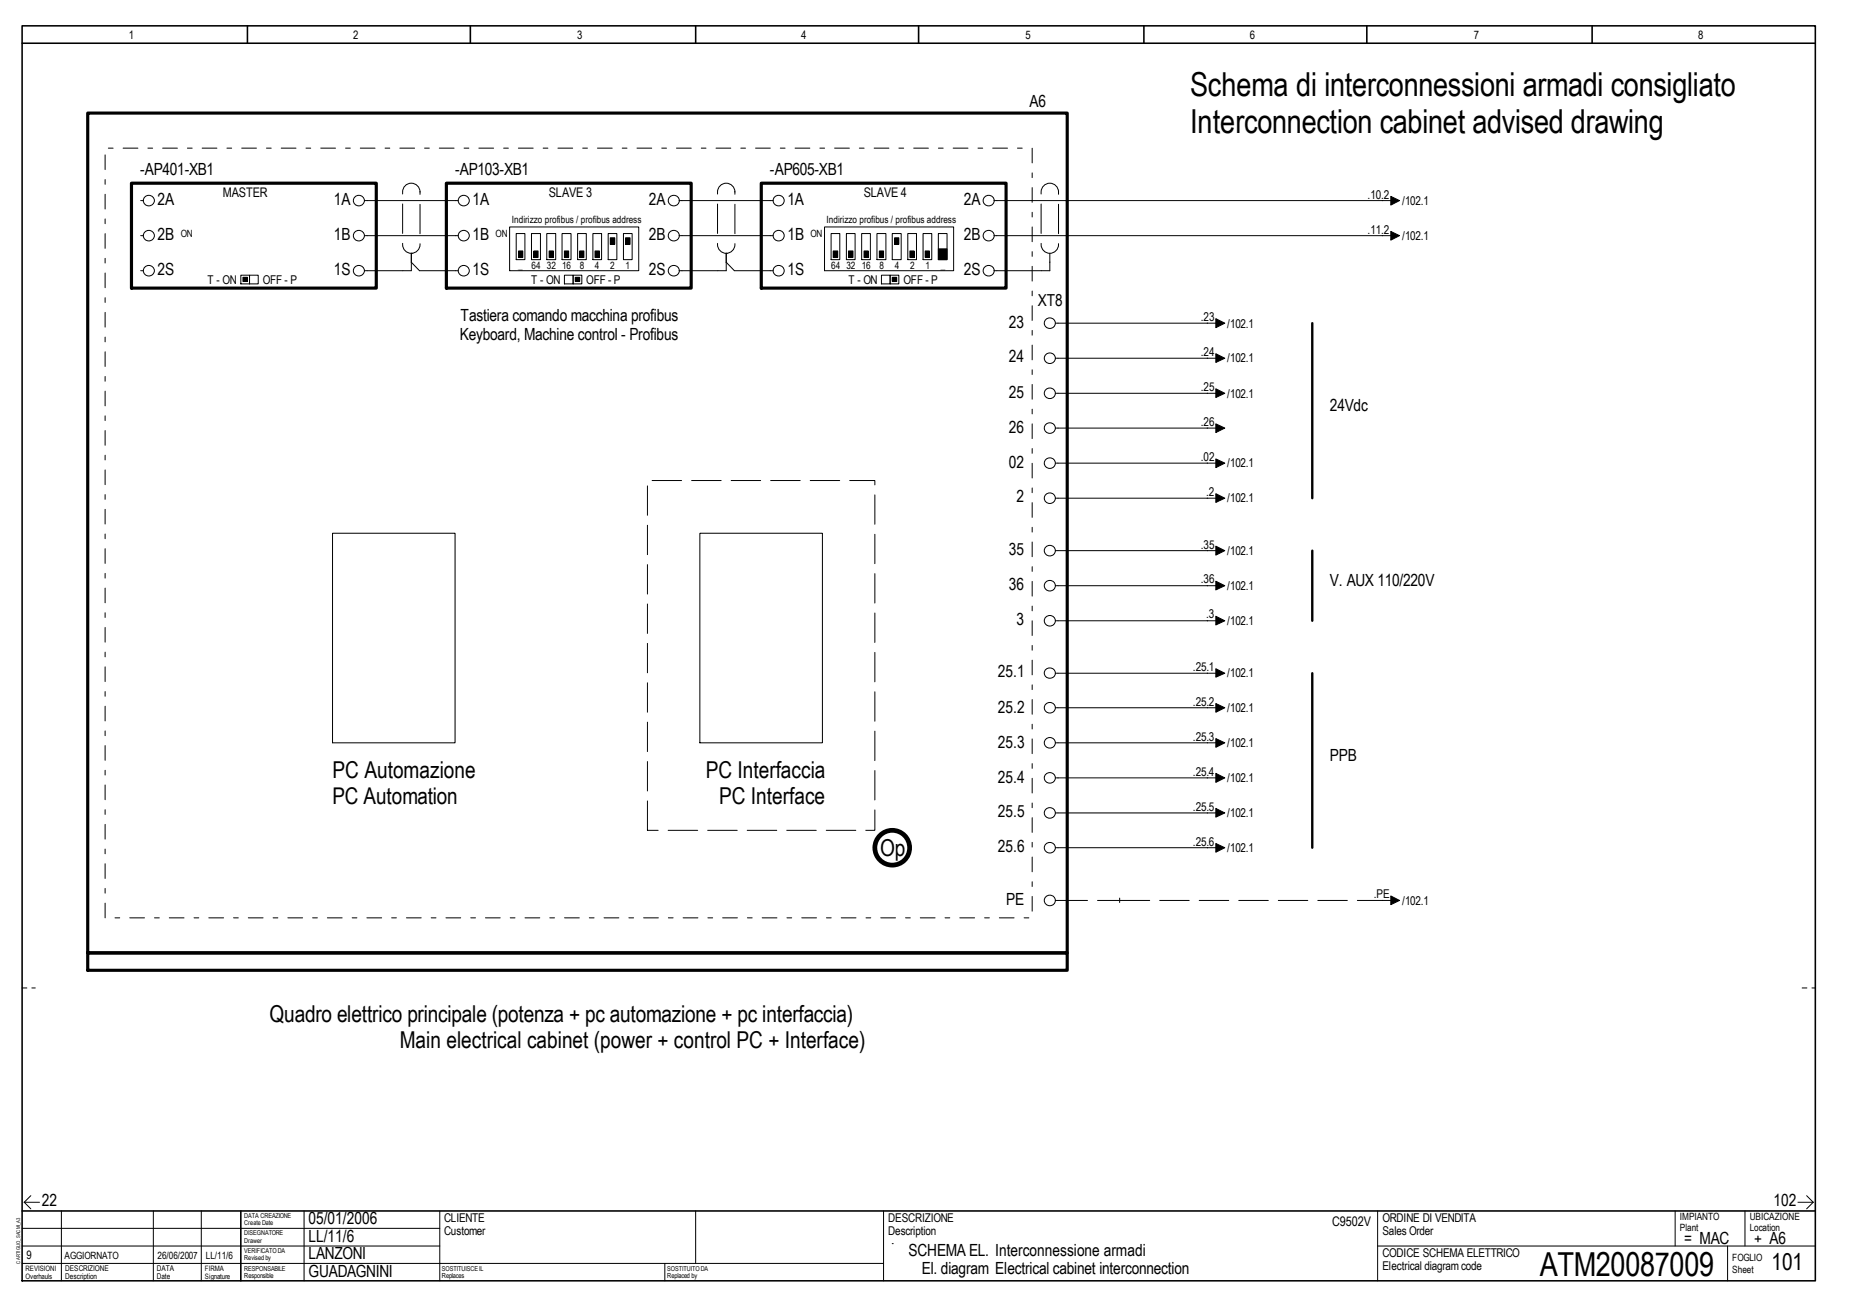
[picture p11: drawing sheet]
<svg xmlns="http://www.w3.org/2000/svg" width="297mm" height="210mm" viewBox="0 0 297 210" stroke-linecap="round" stroke-linejoin="round" font-family="sans-serif">
<path d="M3.6 4.1h288v201.6h-288zM3.6 6.9h288M39.7 4.1v2.8M75.6 4.1v2.8M111.8 4.1v2.8M147.6 4.1v2.8M183.8 4.1v2.8M219.6 4.1v2.8M255.8 4.1v2.8M3.6 194.5h288M38.7 194.5v11.2" fill="none" stroke="#000" stroke-width=".25"/>
<g fill="none" stroke="#000" stroke-width=".16">
<path d="M3.6 197.3h67.1M3.9 193.1l1 1M3.9 193.1h2.4M4.9 192l-1 1.1M9.9 194.5v11.2M24.6 194.5v11.2M32.3 194.5v11.2M48.8 194.5v11.2M70.7 194.5v11.2M111.8 194.5v8.4M288.8 193.1h2.5M290.2 192l1.1 1.1"/>
<path d="M291.3 193.1l-1.1 1M3.6 200.1h67.1M3.6 202.9h138.3M106.8 202.9v2.8"/>
</g>
<path d="M3.6 158.7h2.1M289.5 158.7h2.1" fill="none" stroke="#000" stroke-width=".16" stroke-dasharray=".8 .8"/>
<path d="M114.2 195.2h26v7h-26z" fill-rule="evenodd" fill="#fff"/>
<g fill="none" stroke="#000" stroke-width=".16">
<path d="M22.6 37.8h.4M22.6 32.2h.4M58.5 37.8h15.1M58.5 32.2h15.1M81.9 36.4h20.7v7.1h-20.7zM82.9 37.5h1.4v4.2h-1.4zM85.4 37.5h1.4v4.2h-1.4zM87.8 37.5h1.5v4.2h-1.5zM90.3 37.5h1.4v4.2h-1.4zM92.8 37.5h1.4v4.2h-1.4zM95.2 37.5h1.4v4.2h-1.4zM97.7 37.5h1.4v4.2h-1.4z"/>
<path d="M98 38.2h.8v1h-.8zM100.2 37.5h1.4v4.2h-1.4zM100.5 38.2h.7v1h-.7zM109.1 37.8h15.1M109.1 32.2h15.1M132.5 36.4h20.7v7.1h-20.7zM133.5 37.5h1.4v4.2h-1.4zM136 37.5h1.4v4.2h-1.4zM138.4 37.5h1.4v4.2h-1.4zM140.9 37.5h1.4v4.2h-1.4zM143.3 37.5h1.5v4.2h-1.5zM143.7 38.2h.7v1h-.7z"/>
<path d="M145.8 37.5h1.4v4.2h-1.4zM148.3 37.5h1.4v4.2h-1.4zM150.7 40h1.4v1.7h-1.4zM150.7 37.5h1.4v4.2h-1.4zM159.7 37.8h64.5M159.7 32.2h64.5M223.4 31.5l1.4 .7-1.4 .7zM223.4 37.2l1.4 .6-1.4 .8zM22.6 43.5h.4M38.7 44.2h1.4v1.4h-1.4zM39 44.5h.7v.7h-.7zM40.1 44.2h1.4v1.4h-1.4z"/>
<path d="M66.1 40.7v2.8h-7.6M66.1 42.1l1.3 1.4h6.2M83.3 40.3h.7v1.1h-.7zM85.8 40.3h.6v1.1h-.6zM88.2 40.3h.7v1.1h-.7zM90.7 40.3h.7v1.1h-.7zM90.7 44.2h1.4v1.4h-1.4zM92.1 44.2h1.4v1.4h-1.4zM92.4 44.5h.7v.7h-.7zM93.1 40.3h.7v1.1h-.7zM95.6 40.3h.7v1.1h-.7zM116.7 40.7v2.8h-7.6"/>
<path d="M116.7 42.1l1.3 1.4h6.2M133.9 40.3h.7v1.1h-.7zM136.3 40.3h.7v1.1h-.7zM138.8 40.3h.7v1.1h-.7zM141.3 40.3h.6v1.1h-.6zM141.6 44.2h1.4v1.4h-1.4zM143 44.2h1.4v1.4h-1.4zM143.3 44.5h.8v.7h-.8zM146.2 40.3h.7v1.1h-.7zM148.6 40.3h.7v1.1h-.7zM168.7 42.1v1.4h-9M169.5 51.9h26.5"/>
<path d="M169.5 57.5h26.5M195.3 51.2l1.5 .7-1.5 .7zM195.3 56.8l1.5 .7-1.5 .7zM169.5 68.7h26.5M169.5 63.2h26.5M169.5 74.4h26.5M195.3 62.4l1.5 .8-1.5 .6zM195.3 68.1l1.5 .6-1.5 .8zM195.3 73.7l1.5 .7-1.5 .7zM195.3 79.3l1.5 .7-1.5 .7zM53.4 85.6h19.7v33.7h-19.7zM112.4 85.6h19.7v33.7h-19.7z"/>
<path d="M169.5 80h26.5M169.5 88.4h26.5M169.5 94.1h26.5M169.5 99.7h26.5M195.3 87.7l1.5 .7-1.5 .8zM195.3 93.3l1.5 .8-1.5 .6zM195.3 99l1.5 .7-1.5 .7zM169.5 108.1h26.5M169.5 113.7h26.5M169.5 119.3h26.5M195.3 107.4l1.5 .7-1.5 .7zM195.3 113l1.5 .7-1.5 .7z"/>
<path d="M195.3 118.6l1.5 .7-1.5 .7zM169.5 124.9h26.5M169.5 130.6h26.5M169.5 136.1h26.5M195.3 124.2l1.5 .7-1.5 .7zM195.3 129.8l1.5 .8-1.5 .6zM195.3 135.5l1.5 .6-1.5 .8zM169.5 144.6h.5M179.9 144.2v.7M222 144.6h2.2M223.4 143.9l1.4 .7-1.4 .7zM141.9 194.5v11.2"/>
<path d="M143.3 199.7h.1M221.3 194.5v11.2M269.1 194.5v5.6M280.3 194.5v5.6M221.3 200.1h70.3M277.5 200.1v5.6"/>
<circle cx="23.9" cy="32.2" r=".87"/>
<circle cx="23.9" cy="37.9" r=".87"/>
<circle cx="57.7" cy="32.2" r=".87"/>
<circle cx="57.7" cy="37.9" r=".87"/>
<circle cx="74.5" cy="32.2" r=".87"/>
<circle cx="74.5" cy="37.9" r=".87"/>
<circle cx="108.3" cy="32.2" r=".87"/>
<circle cx="108.3" cy="37.9" r=".87"/>
<circle cx="125.1" cy="32.2" r=".87"/>
<circle cx="125.1" cy="37.9" r=".87"/>
<circle cx="158.8" cy="32.2" r=".87"/>
<circle cx="158.8" cy="37.9" r=".87"/>
<circle cx="23.9" cy="43.5" r=".87"/>
<circle cx="57.7" cy="43.5" r=".87"/>
<circle cx="74.5" cy="43.5" r=".87"/>
<circle cx="108.3" cy="43.5" r=".87"/>
<circle cx="125.1" cy="43.5" r=".87"/>
<circle cx="158.8" cy="43.5" r=".87"/>
<circle cx="168.7" cy="57.5" r=".87"/>
<circle cx="168.7" cy="51.9" r=".87"/>
<circle cx="168.7" cy="63.2" r=".87"/>
<circle cx="168.7" cy="68.8" r=".87"/>
<circle cx="168.7" cy="74.4" r=".87"/>
<circle cx="168.7" cy="88.4" r=".87"/>
<circle cx="168.7" cy="80" r=".87"/>
<circle cx="168.7" cy="94.1" r=".87"/>
<circle cx="168.7" cy="99.7" r=".87"/>
<circle cx="168.7" cy="119.3" r=".87"/>
<circle cx="168.7" cy="113.7" r=".87"/>
<circle cx="168.7" cy="108.1" r=".87"/>
<circle cx="168.7" cy="124.9" r=".87"/>
<circle cx="168.7" cy="136.2" r=".87"/>
<circle cx="168.7" cy="130.6" r=".87"/>
<circle cx="168.7" cy="144.6" r=".87"/>
</g>
<path d="M65.2 29.7a1.4 1.4 0 0 1 2.3 1.1v8.5a1.4 1.4 0 0 1-1.4 1.4 1.4 1.4 0 0 1-1.4-1.4v-8.5v-.4zM115.8 29.7a1.39 1.39 0 0 1 1.5-.1 1.39 1.39 0 0 1 .8 1.2v8.5a1.4 1.4 0 0 1-1.4 1.4 1.4 1.4 0 0 1-1.4-1.4v-8.5v-.4zM167.8 29.7a1.39 1.39 0 0 1 1.5-.1 1.39 1.39 0 0 1 .7 1.2v8.5a1.4 1.4 0 0 1-1.3 1.4 1.4 1.4 0 0 1-1.4-1.4v-8.5v-.4zM66.1 40.7h.1M116.7 40.7h.1M168.7 42.1v-1.4M104 133.4v-56.2h36.5v56.2h-36.5M170 144.6h9.8M180 144.6h42.1" fill="none" stroke="#000" stroke-width=".16" stroke-dasharray="4.7 1.6"/>
<path d="M14.1 18.2h157.3v134.8h-157.3zM21.1 29.4h39.3v16.9h-39.3zM71.7 29.4h39.3v16.9h-39.3zM122.3 29.4h39.3v16.9h-39.3zM14.1 153h157.3v2.8h-157.3z" fill="none" stroke="#000" stroke-width=".51"/>
<path d="M16.9 147.4v-123.6h148.9v123.6h-148.9" fill="none" stroke="#000" stroke-width=".16" stroke-dasharray="2.4 1.6 .8 1.6"/>
<g fill="#000">
<path d="M223.4 31.5l1.4 .7-1.4 .7zM223.4 37.2l1.4 .6-1.4 .8zM195.3 51.2l1.5 .7-1.5 .7zM195.3 56.8l1.5 .7-1.5 .7zM195.3 62.4l1.5 .8-1.5 .6zM195.3 68.1l1.5 .6-1.5 .8zM195.3 73.7l1.5 .7-1.5 .7zM195.3 79.3l1.5 .7-1.5 .7zM195.3 87.7l1.5 .7-1.5 .8zM195.3 93.3l1.5 .8-1.5 .6zM195.3 99l1.5 .7-1.5 .7zM195.3 107.4l1.5 .7-1.5 .7z"/>
<path d="M195.3 113l1.5 .7-1.5 .7zM195.3 118.6l1.5 .7-1.5 .7zM195.3 124.2l1.5 .7-1.5 .7zM195.3 129.8l1.5 .8-1.5 .6zM195.3 135.5l1.5 .6-1.5 .8zM223.4 143.9l1.4 .7-1.4 .7z"/>
<path d="M98 38.2h.8v1h-.8z" fill-rule="evenodd"/>
<path d="M100.5 38.2h.7v1h-.7z" fill-rule="evenodd"/>
<path d="M143.7 38.2h.7v1h-.7z" fill-rule="evenodd"/>
<path d="M150.7 40h1.4v1.7h-1.4z" fill-rule="evenodd"/>
<path d="M39 44.5h.7v.7h-.7z" fill-rule="evenodd"/>
<path d="M83.3 40.3h.7v1.1h-.7z" fill-rule="evenodd"/>
<path d="M85.8 40.3h.6v1.1h-.6z" fill-rule="evenodd"/>
<path d="M88.2 40.3h.7v1.1h-.7z" fill-rule="evenodd"/>
<path d="M90.7 40.3h.7v1.1h-.7z" fill-rule="evenodd"/>
<path d="M92.4 44.5h.7v.7h-.7z" fill-rule="evenodd"/>
<path d="M93.1 40.3h.7v1.1h-.7z" fill-rule="evenodd"/>
<path d="M95.6 40.3h.7v1.1h-.7z" fill-rule="evenodd"/>
<path d="M133.9 40.3h.7v1.1h-.7z" fill-rule="evenodd"/>
<path d="M136.3 40.3h.7v1.1h-.7z" fill-rule="evenodd"/>
<path d="M138.8 40.3h.7v1.1h-.7z" fill-rule="evenodd"/>
<path d="M141.3 40.3h.6v1.1h-.6z" fill-rule="evenodd"/>
<path d="M143.3 44.5h.8v.7h-.8z" fill-rule="evenodd"/>
<path d="M146.2 40.3h.7v1.1h-.7z" fill-rule="evenodd"/>
<path d="M148.6 40.3h.7v1.1h-.7z" fill-rule="evenodd"/>
</g>
<path d="M210.8 51.9v28.1M210.8 88.4v11.3M210.8 108.1v28" fill="none" stroke="#000" stroke-width=".38"/>
<circle cx="143.3" cy="136.1" r="2.79" fill="none" stroke="#000" stroke-width=".76"/>
<g font-size="5.3">
<text x="191.2" y="15.4">Schema di interconnessioni armadi consigliato</text>
<text x="191.2" y="21.4">Interconnection cabinet advised drawing</text>
<text x="247.3" y="204.9">ATM20087009</text>
</g>
<g font-size="3.7">
<text x="53.4" y="125">PC Automazione</text>
<text x="113.4" y="125">PC Interfaccia</text>
<text x="53.4" y="129.2">PC Automation</text>
<text x="115.5" y="129.2">PC Interface</text>
<text x="141.4" y="137.5">Op</text>
<text x="43.3" y="164.2">Quadro elettrico principale (potenza + pc automazione + pc interfaccia)</text>
<text x="64.2" y="168.3">Main electrical cabinet (power + control PC + Interface)</text>
<text x="284.6" y="204">101</text>
</g>
<g font-size="2.7">
<text x="165.4" y="17.1">A6</text>
<text x="22.5" y="28.1">-AP401-XB1</text>
<text x="73.1" y="28.1">-AP103-XB1</text>
<text x="123.7" y="28.1">-AP605-XB1</text>
<text x="25.3" y="33">2A</text>
<text x="53.6" y="33">1A</text>
<text x="75.9" y="33">1A</text>
<text x="104.2" y="33">2A</text>
<text x="126.5" y="33">1A</text>
<text x="154.9" y="33">2A</text>
<text x="25.3" y="38.6">2B</text>
<text x="53.6" y="38.6">1B</text>
<text x="75.9" y="38.6">1B</text>
<text x="104.2" y="38.6">2B</text>
<text x="126.5" y="38.6">1B</text>
<text x="154.9" y="38.6">2B</text>
<text x="25.3" y="44.2">2S</text>
<text x="53.6" y="44.2">1S</text>
<text x="75.9" y="44.2">1S</text>
<text x="104.2" y="44.2">2S</text>
<text x="126.5" y="44.2">1S</text>
<text x="154.9" y="44.2">2S</text>
<text x="74" y="51.6">Tastiera comando macchina profibus</text>
<text x="162.1" y="52.7">23</text>
<text x="166.7" y="49.1">XT8</text>
<text x="73.9" y="54.6">Keyboard, Machine control - Profibus</text>
<text x="162.1" y="58.2">24</text>
<text x="162.1" y="63.8">25</text>
<text x="213.7" y="66">24Vdc</text>
<text x="162.1" y="69.5">26</text>
<text x="162.1" y="75.1">02</text>
<text x="163.3" y="80.7">2</text>
<text x="162.1" y="89.2">35</text>
<text x="162.1" y="94.7">36</text>
<text x="213.7" y="94.1">V. AUX 110/220V</text>
<text x="163.3" y="100.4">3</text>
<text x="160.3" y="108.8">25.1</text>
<text x="160.3" y="114.4">25.2</text>
<text x="160.3" y="120.1">25.3</text>
<text x="160.3" y="125.7">25.4</text>
<text x="213.7" y="122.2">PPB</text>
<text x="160.3" y="131.3">25.5</text>
<text x="160.3" y="136.9">25.6</text>
<text x="161.6" y="145.3">PE</text>
<text x="6.7" y="193.8">22</text>
<text x="49.6" y="196.6">05/01/2006</text>
<text x="284.9" y="193.8">102</text>
<text x="49.6" y="202.2">LANZONI</text>
<text x="49.6" y="199.4">LL/11/6</text>
<text x="146" y="201.7">SCHEMA EL. Interconnessione armadi</text>
<text x="270.5" y="199.7">= MAC</text>
<text x="281.8" y="199.7">+ A6</text>
<text x="49.6" y="205">GUADAGNINI</text>
<text x="148.1" y="204.6">El. diagram Electrical cabinet interconnection</text>
</g>
<g font-size="2.1">
<text x="35.8" y="31.6">MASTER</text>
<text x="88.2" y="31.6">SLAVE 3</text>
<text x="138.8" y="31.6">SLAVE 4</text>
<text x="214" y="196.9">C9502V</text>
</g>
<g font-size="1.9">
<text x="20.7" y="6.3">1</text>
<text x="56.7" y="6.3">2</text>
<text x="92.7" y="6.3">3</text>
<text x="128.7" y="6.3">4</text>
<text x="164.8" y="6.3">5</text>
<text x="200.8" y="6.3">6</text>
<text x="236.8" y="6.3">7</text>
<text x="272.8" y="6.3">8</text>
<text x="219.7" y="31.9">.10.2</text>
<text x="225.3" y="32.9">/102.1</text>
<text x="219.7" y="37.5">.11.2</text>
<text x="225.3" y="38.6">/102.1</text>
<text x="33.4" y="45.6">T - ON</text>
<text x="42.2" y="45.6">OFF - P</text>
<text x="85.3" y="45.6">T - ON</text>
<text x="94.2" y="45.6">OFF - P</text>
<text x="136.3" y="45.6">T - ON</text>
<text x="145.2" y="45.6">OFF - P</text>
<text x="192.9" y="51.6">.23</text>
<text x="197.1" y="52.6">/102.1</text>
<text x="192.9" y="57.2">.24</text>
<text x="197.1" y="58.2">/102.1</text>
<text x="192.9" y="62.8">.25</text>
<text x="197.1" y="63.8">/102.1</text>
<text x="192.9" y="68.4">.26</text>
<text x="192.9" y="74">.02</text>
<text x="197.1" y="75.1">/102.1</text>
<text x="193.8" y="79.7">.2</text>
<text x="197.1" y="80.7">/102.1</text>
<text x="192.9" y="88.1">.35</text>
<text x="197.1" y="89.1">/102.1</text>
<text x="192.9" y="93.7">.36</text>
<text x="197.1" y="94.7">/102.1</text>
<text x="193.8" y="99.3">.3</text>
<text x="197.1" y="100.4">/102.1</text>
<text x="191.6" y="107.7">.25.1</text>
<text x="191.6" y="113.4">.25.2</text>
<text x="197.1" y="108.8">/102.1</text>
<text x="191.6" y="119">.25.3</text>
<text x="197.1" y="114.4">/102.1</text>
<text x="191.6" y="124.6">.25.4</text>
<text x="197.1" y="120">/102.1</text>
<text x="197.1" y="125.6">/102.1</text>
<text x="191.6" y="130.2">.25.5</text>
<text x="197.1" y="131.3">/102.1</text>
<text x="191.6" y="135.8">.25.6</text>
<text x="197.1" y="136.9">/102.1</text>
<text x="220.7" y="144.3">.PE</text>
<text x="225.3" y="145.3">/102.1</text>
<text x="71.3" y="196.2">CLIENTE</text>
<text x="142.7" y="196.2">DESCRIZIONE</text>
<text x="222.1" y="196.2">ORDINE DI VENDITA</text>
<text x="4.3" y="202.2">9</text>
<text x="71.3" y="198.4">Customer</text>
<text x="142.7" y="198.4">Description</text>
<text x="222.1" y="201.8">CODICE SCHEMA ELETTRICO</text>
<text x="222.1" y="198.4">Sales Order</text>
<text x="222.1" y="204">Electrical diagram code</text>
</g>
<g font-size="1.6">
<text x="82.3" y="35.8">Indirizzo profibus / profibus address</text>
<text x="132.8" y="35.8">Indirizzo profibus / profibus address</text>
<text x="29" y="38.1">ON</text>
<text x="79.6" y="38.1">ON</text>
<text x="130.2" y="38.1">ON</text>
<text x="83.3" y="43.2">_</text>
<text x="85.4" y="43.2">64</text>
<text x="87.8" y="43.2">32</text>
<text x="90.3" y="43.2">16</text>
<text x="93.1" y="43.2">8</text>
<text x="95.6" y="43.2">4</text>
<text x="98" y="43.2">2</text>
<text x="100.5" y="43.2">1</text>
<text x="133.5" y="43.2">64</text>
<text x="136" y="43.2">32</text>
<text x="138.4" y="43.2">16</text>
<text x="141.3" y="43.2">8</text>
<text x="143.8" y="43.2">4</text>
<text x="146.2" y="43.2">2</text>
<text x="148.7" y="43.2">1</text>
<text x="151.1" y="43.2">_</text>
<text x="269.9" y="195.9">IMPIANTO</text>
<text x="269.9" y="197.7">Plant</text>
<text x="281.1" y="195.9">UBICAZIONE</text>
<text x="281.1" y="197.7">Location</text>
<text x="10.4" y="202.2">AGGIORNATO</text>
<text x="25.3" y="202.2">26/06/2007</text>
<text x="33.1" y="202.2">LL/11/6</text>
<text x="278.3" y="202.6">FOGLIO</text>
<text x="278.3" y="204.4">Sheet</text>
</g>
<g font-size="1.3">
<text x="10.5" y="204">DESCRIZIONE</text>
<text x="10.5" y="205.4">Description</text>
<text x="25.2" y="204">DATA</text>
<text x="25.2" y="205.4">Date</text>
</g>
<g font-size="1.2">
<text x="4.1" y="204">REVISIONI</text>
<text x="4.1" y="205.4">Overhauls</text>
<text x="32.9" y="204">FIRMA</text>
<text x="32.9" y="205.4">Signature</text>
</g>
<g font-size="1.1">
<text x="39.2" y="195.6">DATA CREAZIONE</text>
<text x="39.2" y="196.8">Create Date</text>
<text x="39.2" y="198.4">DISEGNATORE</text>
<text x="39.2" y="199.6">Drawer</text>
<text x="39.2" y="201.2">VERIFICATO DA</text>
<text x="39.2" y="202.4">Revised by</text>
<text x="39.2" y="204">RESPONSABILE</text>
<text x="39.2" y="205.2">Responsible</text>
<text x="71" y="204.1">SOSTITUISCE IL</text>
<text x="71" y="205.3">Replaces</text>
<text x="107.2" y="204.1">SOSTITUITO DA</text>
<text x="107.2" y="205.3">Replaced by</text>
</g>
<text font-size=".8" x="3.2" y="202.9" transform="rotate(-90 3.2 202.9)">CARTIGLIO_SACMI_A3</text>
</svg>
